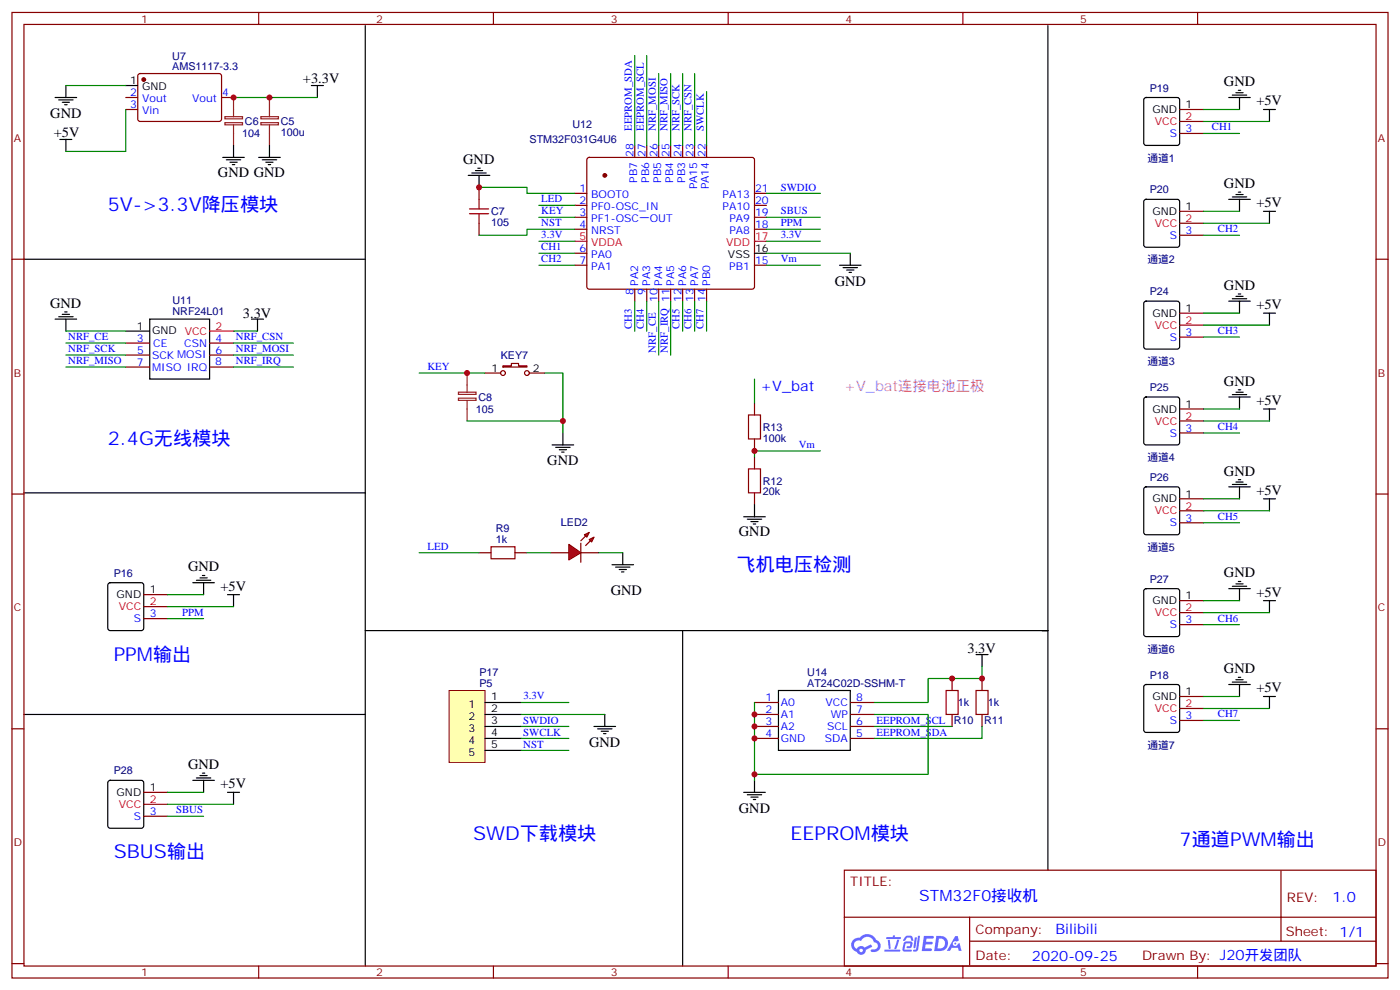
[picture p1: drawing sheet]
<svg xmlns="http://www.w3.org/2000/svg" width="412mm" height="292mm" viewBox="0 0 412 292" stroke-linecap="round" stroke-linejoin="round" font-family="sans-serif">
<path d="M107.6 7.5v277M308.7 7.5v248.8M7.1 76.3h100.5M7.1 145.1h100.5M107.6 185.7h201.1h-1.8M201.1 185.7v98.8M7.1 210.4h100.5" fill="none" stroke="#000" stroke-width=".35"/>
<g fill="none" stroke="#870000" stroke-width=".35">
<path d="M3.5 3.7h405.4v284.3h-405.4zM7.1 7.2h398.2v277.3h-398.2zM76.2 3.7v3.5M145.3 3.7v3.5M214.5 3.7v3.5M283.6 3.7v3.5M352.8 3.7v3.5M3.5 76.3h3.6M405.3 76.3h3.6M3.5 145.5h3.6M405.3 145.5h3.6M3.5 214.6h3.6"/>
<path d="M405.3 214.6h3.6M248.7 256.3h156.6v28.2h-156.6zM377.3 256.3v20.9M248.7 270.1h156.5M285.6 277.2h119.6M285.6 270.1v14.1M3.5 283.8h3.6M76.2 284.5v3.5M145.3 284.5v3.5M214.5 284.5v3.5M283.6 284.5v3.5M352.8 284.5v3.5"/>
<path d="M405.3 283.8h3.6"/>
</g>
<g fill="#5487ff">
<path d="M272.1 275.6h2.6l.3 .2-.1 .5-2 .1-.1 .9h1.6l.4 .4-.4 .4h-1.7l-.2 1.2h1.8l.3 .4-.2 .3-2.9 .1z"/>
<path d="M281.4 275.6h.7l.4 1.4-.7 .3a.74 .74 0 0 0-1.1 .3 .74 .74 0 0 0 .5 1 .74 .74 0 0 0 .9-.6l.5-.3 .7 2.3h-.9l-.2-.9h-1.9l-.5 .9h-.9z"/>
<path d="M269.5 276h.6l-.4 3a.31 .31 0 0 1-.3 .2 .31 .31 0 0 1-.3-.3z"/>
<path d="M270.4 275.6h.6l-.5 3.9a.89 .89 0 0 1-.7 .7 .89 .89 0 0 1-.9-.3l1-.4z"/>
<path d="M266.8 275.7l.6-.2 1.2 .1 .5 1.3-.6 .2-.4-1-1 .2a.95 .95 0 0 1-1 .8l-.1-.2z"/>
<path d="M266.4 277.4l1.8-.2a1.04 1.04 0 0 1 .6 1.1 1.04 1.04 0 0 1-.8 .9h-.7a.29 .29 0 0 1-.3-.3 .29 .29 0 0 1 .3-.3h.7l.2-.8-1.4 .1-.4 1.7 1.9 .1a.29 .29 0 0 1 .3 .3 .29 .29 0 0 1-.3 .2h-2l-.4-.3 .2-2z"/>
<path d="M260.5 279.7h4.4a.3 .3 0 0 1 .3 .3 .3 .3 0 0 1-.3 .2h-4.3z"/>
<path d="M264.3 276.7h.6l-.5 1.7a1.02 1.02 0 0 1-.7 1.1l-.2-.2z"/>
<path d="M261.5 276.8h.6l.3 2.4-.3 .3-.3-.2z"/>
<path d="M261.1 275.9h1.9l.2-.5h.5l-.1 .5h1.5a.29 .29 0 0 1 .3 .4 .29 .29 0 0 1-.3 .2h-3.9z"/>
<path d="M275.8 275.6l-.6 4.5h1.4a2.27 2.27 0 0 0 2.7-2.3 2.27 2.27 0 0 0-2.7-2.2zM276.6 276.4a1.5 1.5 0 0 1 1.8 1.5 1.5 1.5 0 0 1-1.9 1.4h-.3z"/>
<path d="M251.4 276.7a2.09 2.09 0 0 0 1 3.6 1.37 1.37 0 0 0 1.5 .9 1.37 1.37 0 0 0 1.1-1.4l2-1-.5-.7-1.8 .9a1.4 1.4 0 0 0-2.3 .4 1.32 1.32 0 0 1-.6-1.8 1.32 1.32 0 0 1 1.9-.5 2.02 2.02 0 0 1 2-1.2 2.02 2.02 0 0 1 1.8 1.6 1.09 1.09 0 0 1 1.1 1.4 1.09 1.09 0 0 1-1.6 .6 .41 .41 0 0 0-.5 .4 .41 .41 0 0 0 .4 .5 1.89 1.89 0 0 0 2.4-1.2 1.89 1.89 0 0 0-1.2-2.4 2.98 2.98 0 0 0-5-.7l-1 .2zM253.2 279.9a.52 .52 0 0 1 1 0 .52 .52 0 0 1-1 0z"/>
<circle cx="281.4" cy="277.9" r=".28"/>
</g>
<path d="M66.3 36.1h5.1v.7h-5.1zM66.3 34.4h5.1v.6h-5.1zM68.8 28.7v5.7M68.8 36.8v6M76.8 36.1h5.2v.7h-5.2zM76.8 34.4h5.2v.6h-5.2zM79.4 28.7v5.7M79.4 36.8v6" fill="none" stroke="#8c2424" stroke-width=".35"/>
<g fill="none" stroke="#870000" stroke-width=".35">
<path d="M37 28.7h3.6M37 32.2h3.6M40.8 21.9l.5-.2h23.5l.5 .7-.1 12.9-.6 .5-23.6-.1-.4-.6v-12.7zM65.3 28.7h3.5M347.5 32.2h7M347.5 35.8h7M347.5 39.3h7M141.1 55.2v3.5M169.3 56.9h3.6M173.1 46.6l.5-.2h47.9l.5 .2 .2 .5v37.4l-.2 .5-.5 .2h-47.9l-.5-.3-.2-.4v-37.4zM187 42.8v3.6M190.5 42.8v3.6"/>
<path d="M194 42.8v3.6M197.6 42.8v3.6M201.1 42.8v3.6M204.6 42.8v3.6M208.1 42.8v3.6M222.2 56.9h3.6M141.1 65.8v3.5M169.3 60.5h3.6M169.3 64h3.6M169.3 67.5h3.6M169.3 74.6h3.6M169.3 78.1h3.6"/>
<path d="M222.2 60.5h3.6M222.2 64h3.6M222.2 67.5h3.6M222.2 78.1h3.6M347.5 62.2h7M347.5 65.8h7M347.5 69.3h7M187 85.2v3.5M190.5 85.2v3.5M194 85.2v3.5M197.6 85.2v3.5M201.1 85.2v3.5"/>
<path d="M204.6 85.2v3.5M208.1 85.2v3.5M347.5 92.2h7M347.5 95.7h7M347.5 99.3h7M37 101h7.1M37 104.6h7.1M37 108.1h7.1M61.7 101h7.1M61.7 104.6h7.1M61.7 108.1h7.1M142.9 109.9h4.6"/>
<path d="M148.2 107.7h2.4v-.7h2.2v.7h2.4v.4h-7zM155.9 109.9h4.6M347.5 120.4h7M347.5 124h7M347.5 127.5h7M347.5 146.9h7M347.5 150.4h7M347.5 154h7M42.3 175.1h7.1M42.3 178.6h7.1M347.5 176.9h7M42.3 182.2h7.1"/>
<path d="M347.5 180.4h7M347.5 183.9h7M347.5 205.1h7M347.5 208.6h7M347.5 212.2h7M42.3 233.3h7.1M42.3 236.9h7.1M42.3 240.4h7.1"/>
<circle cx="148.2" cy="109.9" r=".71"/>
<circle cx="155.2" cy="109.9" r=".71"/>
</g>
<g fill="#870000" stroke="#870000" stroke-width=".35">
<circle cx="42.3" cy="23.4" r=".53"/>
<circle cx="178.2" cy="51.6" r=".53"/>
</g>
<g fill="none" stroke="#000" stroke-width=".35">
<path d="M37 25.2h3.6M337.1 28.9l.5-.2h9.2l.5 .2 .2 .5v12.7l-.2 .5-.5 .2h-9.2l-.5-.2-.2-.5v-12.7zM337.1 58.9l.5-.2h9.2l.5 .2 .2 .5v12.7l-.2 .5-.5 .2h-9.2l-.5-.2-.2-.5v-12.7zM222.2 74.6h3.6M37 97.5h7.1M44.1 94h17.6v17.6h-17.6zM337.1 88.9l.5-.2h9.2l.5 .2 .2 .5v12.7l-.2 .5-.5 .2h-9.2l-.5-.2-.2-.5v-12.7zM337.1 117.1l.5-.2h9.2l.5 .2 .2 .5v12.7l-.2 .5-.5 .2h-9.2l-.5-.2-.2-.5v-12.7zM337.1 143.6l.5-.2h9.2l.5 .2 .2 .5v12.7l-.2 .5-.5 .2h-9.2l-.5-.3-.2-.4v-12.7zM32 171.8l.5-.2h9.1l.5 .2 .2 .5v12.7l-.2 .5-.5 .2h-9.1l-.5-.2-.3-.5v-12.7zM337.1 173.6l.5-.2h9.2l.5 .2 .2 .5v12.7l-.2 .5-.5 .2h-9.2l-.5-.3-.2-.4v-12.7zM337.1 201.8l.5-.2h9.2l.5 .2 .2 .5v12.7l-.2 .5-.5 .2h-9.2l-.5-.2-.2-.5v-12.7z"/>
<path d="M32 230l.5-.2h9.1l.5 .2 .2 .5v12.7l-.2 .5-.5 .2h-9.1l-.5-.2-.3-.5v-12.7z"/>
</g>
<path d="M169.3 71h3.6M222.2 71h3.6M61.7 97.5h7.1" fill="none" stroke="#f00" stroke-width=".35"/>
<path d="M141.1 58.7v2.8M138.3 62.9h5.6M138.3 61.5h5.6M141.1 62.9v2.9" fill="none" stroke="#a10000" stroke-width=".35"/>
<path d="M171.1 159.9v5.7z" fill="#f00" stroke="#870000" stroke-width=".35"/>
<g fill="#870000" stroke="#870000" stroke-width=".35">
<path d="M171.1 159.2l1.4-1.4z"/>
<path d="M172.5 160.7l1.4-1.5z"/>
</g>
<g fill="#f00" stroke="#870000" stroke-width=".35">
<path d="M167.6 160.3l3.5 2.5-3.5 2.1z"/>
<path d="M172.2 157.5l1.4-.7-.7 1.4z"/>
<path d="M173.6 158.9l1.4-.7-.7 1.4z"/>
</g>
<path d="M141.1 162.8h3.5M151.7 162.8h3.5M162.3 162.8h5.3M171.1 162.8h5.3" fill="none" stroke="#870000" stroke-width=".35"/>
<path d="M135 117.3h5.2v.6h-5.2zM135 115.5h5.2v.6h-5.2zM137.6 109.9v5.6M137.6 118v6" fill="none" stroke="#8c2424" stroke-width=".35"/>
<path d="M144.6 161h7.1v3.5h-7.1z" fill="none" stroke="#a10000" stroke-width=".35"/>
<path d="M132.3 203.3h10.6v21.2h-10.6z" fill="#ffffb0" stroke="#800000" stroke-width=".29"/>
<g fill="none" stroke="#000" stroke-width=".35">
<path d="M16.2 28.7h6.4M17.3 29.4h4.2M18.3 30.1h2.2M19 30.8h.8M19.4 25.2v3.5M91.7 25.2h3.5M93.5 25.2v3.5M361.9 28.7h6.4M363 28h4.2M364.1 27.3h2.1M364.8 26.6h.7M365.1 28.7v3.5"/>
<path d="M372.2 32.2h3.5M373.9 32.2v3.6M17.6 41.1h3.6M19.4 41.1v3.5M65.6 46.4h6.4M66.7 47.1h4.2M67.7 47.8h2.1M68.4 48.5h.7M68.8 42.8v3.6M76.2 46.4h6.3M77.3 47.1h4.2M78.3 47.8h2.1"/>
<path d="M79 48.5h.7M79.4 42.8v3.6M137.9 51.6h6.4M139 50.9h4.2M140.1 50.2h2.1M140.8 49.5h.7M141.1 51.6v3.6M361.9 58.7h6.4M363 58h4.2M364.1 57.3h2.1M364.8 56.6h.7M365.1 58.7v3.5"/>
<path d="M247.3 78.1h6.3M248.4 78.8h4.2M249.4 79.5h2.1M250.5 74.6v3.5M372.2 62.2h3.5M373.9 62.2v3.6M16.2 94h6.4M17.3 93.3h4.2M18.3 92.6h2.2M19 91.9h.8M19.4 94v3.5M74.1 94h3.5"/>
<path d="M75.8 94v3.5M250.1 80.2h.7M361.9 88.7h6.4M363 88h4.2M364.1 87.3h2.1M364.8 86.6h.7M365.1 88.7v3.5M372.2 92.2h3.5M373.9 92.2v3.5M361.9 116.9h6.4M363 116.2h4.2M364.1 115.5h2.1"/>
<path d="M364.8 114.8h.7M365.1 116.9v3.5M162.6 131h6.4M163.7 131.7h4.2M164.7 132.4h2.2M165.5 133.1h.7M165.8 127.5v3.5M372.2 120.4h3.5M373.9 120.4v3.6M219.1 152.2h6.3M220.1 152.9h4.3M221.2 153.6h2.1"/>
<path d="M221.9 154.3h.7M222.2 148.7v3.5M361.9 143.4h6.4M363 142.7h4.2M364.1 142h2.1M364.8 141.3h.7M365.1 143.4v3.5M372.2 146.9h3.5M373.9 146.9v3.5M56.8 171.6h6.3M57.9 170.9h4.2M58.9 170.2h2.1"/>
<path d="M59.6 169.5h.7M60 171.6v3.5M67 175.1h3.6M68.8 175.1v3.5M180.3 166.3h6.3M181.3 167h4.3M182.4 167.7h2.1M183.1 168.4h.7M183.4 162.8v3.5M361.9 173.4h6.4M363 172.6h4.2M364.1 171.9h2.1"/>
<path d="M364.8 171.2h.7M365.1 173.4v3.5M372.2 176.9h3.5M373.9 176.9v3.5M287.5 192.8h3.5M289.3 192.8v3.5M364.8 199.5h.7M142.9 206.9h10.6M142.9 210.4h10.6M142.9 213.9h10.6M142.9 217.5h10.6M175 213.9h6.3"/>
<path d="M176 214.6h4.3M177.1 215.3h2.1M177.8 216h.7M178.2 210.4v3.5M229.3 203.3h21.2v17.7h-21.2zM361.9 201.6h6.4M363 200.9h4.2M364.1 200.2h2.1M365.1 201.6v3.5M372.2 205.1h3.5M373.9 205.1v3.5M56.8 229.8h6.3"/>
<path d="M57.9 229.1h4.2M58.9 228.4h2.1M59.6 227.7h.7M60 229.8v3.5M67 233.3h3.6M68.8 233.3v3.6M142.9 221h10.6M219.1 233.3h6.3M220.1 234h4.3M221.2 234.7h2.1M221.9 235.4h.7M222.2 229.8v3.5"/>
</g>
<g fill="none" stroke="#870000" stroke-width=".35">
<path d="M222.2 118.7v3.5M222.2 129.3v3.5M222.2 134.5v3.6M222.2 145.1v3.6M280.5 199.8v3.5M289.3 199.8v3.5M222.2 206.9h7.1M222.2 210.4h7.1M222.2 213.9h7.1M222.2 217.5h7.1M250.5 206.9h7M250.5 210.4h7"/>
<path d="M250.5 213.9h7M250.5 217.5h7M280.5 210.4v3.5M289.3 210.4v3.5"/>
</g>
<path d="M220.5 138.1h3.5v7h-3.5zM220.5 122.2h3.5v7.1h-3.5zM278.7 203.3h3.5v7.1h-3.5zM287.5 203.3h3.5v7.1h-3.5z" fill="none" stroke="#a10000" stroke-width=".35"/>
<g fill="none" stroke="#008700" stroke-width=".35">
<path d="M187 16.4v26.4M190.5 16.4v26.4M19.4 25.2h17.6M37 32.2v12.4h-17.6M68.8 28.7h24.7M194 21.7v21.1M197.6 21.7v21.1M201.1 21.7v21.1M204.6 21.7v21.1M208.1 27v15.8M354.5 32.2h10.6M354.5 35.8h19.4"/>
<path d="M354.5 39.3h10.6M141.1 55.2h14.1v1.7h14.1M225.8 56.9h15.9M158.7 60.5h10.6M158.7 64h10.6M158.7 71h10.6M158.7 78.1h10.6M158.7 74.6h10.6M169.3 67.5h-14.1v1.8h-14.1M225.8 64h15.9M225.8 71h15.9M225.8 67.5h15.9"/>
<path d="M225.8 78.1h15.9M225.8 74.6h24.7M354.5 69.3h10.6M354.5 65.8h19.4M354.5 62.2h10.6M19.4 97.5h17.6M68.8 97.5h7M187 88.7v8.8M190.5 88.7v8.8M194 88.7v15.9M197.6 88.7v15.9M201.1 88.7v8.8"/>
<path d="M204.6 88.7v8.8M208.1 88.7v8.8M354.5 99.3h10.6M354.5 95.7h19.4M354.5 92.2h10.6M19.4 101h17.6M19.4 104.6h17.6M19.4 108.1h17.6M68.8 101h17.6M68.8 104.6h17.6M68.8 108.1h17.6M123.5 109.9h19.4"/>
<path d="M160.5 109.9h5.3v17.6M222.2 111.6v7.1M137.6 124h28.2M241.7 132.8h-19.5v1.7M354.5 127.5h10.6M354.5 124h19.4M354.5 120.4h10.6M354.5 154h10.6M354.5 150.4h19.4M354.5 146.9h10.6M49.4 178.6h19.4M49.4 175.1h10.6"/>
<path d="M123.5 162.8h17.6M155.2 162.8h7.1M176.4 162.8h7M354.5 176.9h10.6M49.4 182.2h10.6M289.3 196.3v3.5h-15.9v7.1h-15.9M354.5 183.9h10.6M354.5 180.4h19.4M153.5 213.9h14.1M153.5 210.4h24.7M153.5 206.9h14.1M153.5 217.5h14.1"/>
<path d="M222.2 206.9v22.9M257.5 210.4h15.9v17.6h-51.2M257.5 213.9h23M289.3 213.9v3.6h-31.8M354.5 205.1h10.6M354.5 208.6h19.4M354.5 212.2h10.6M49.4 233.3h10.6M49.4 236.9h19.4M153.5 221h14.1M49.4 240.4h10.6"/>
</g>
<g fill="#c00">
<circle cx="68.8" cy="28.7" r=".88"/>
<circle cx="79.4" cy="28.7" r=".88"/>
<circle cx="141.1" cy="55.2" r=".88"/>
<circle cx="137.6" cy="109.9" r=".88"/>
<circle cx="165.8" cy="124" r=".88"/>
<circle cx="222.3" cy="210.4" r=".88"/>
<circle cx="222.3" cy="213.9" r=".88"/>
<circle cx="222.3" cy="217.5" r=".88"/>
<circle cx="280.5" cy="199.8" r=".88"/>
<circle cx="289.3" cy="199.8" r=".88"/>
<circle cx="222.3" cy="228" r=".88"/>
<circle cx="222.3" cy="132.8" r=".88"/>
</g>
<g font-size="5.6" fill="#00f">
<text x="31.7" y="62.2">5V-&gt;3.3V降压模块</text>
<text x="31.7" y="131">2.4G无线模块</text>
<text x="217" y="168.1">飞机电压检测</text>
<text x="33.5" y="194.5">PPM输出</text>
<text x="139.3" y="247.4">SWD下载模块</text>
<text x="232.8" y="247.4">EEPROM模块</text>
<text x="347.5" y="249.2">7通道PWM输出</text>
<text x="33.5" y="252.7">SBUS输出</text>
</g>
<text font-size="4.6" fill="#00f" x="270.8" y="265.3">STM32F0接收机</text>
<g font-size="4.2">
<text x="89.3" y="24.5">+3.3V</text>
<text x="360.5" y="25.4">GND</text>
<text x="14.8" y="34.8">GND</text>
<text x="370.1" y="31.1">+5V</text>
<text x="15.9" y="40.4">+5V</text>
<text x="64.2" y="52">GND GND</text>
<text x="136.5" y="48.3">GND</text>
<text x="360.5" y="55.4">GND</text>
<text x="370.1" y="61">+5V</text>
<text x="245.9" y="84.1">GND</text>
<text x="360.5" y="85.4">GND</text>
<text x="14.8" y="90.6">GND</text>
<text x="71.6" y="93.6">3.3V</text>
<text x="370.1" y="91">+5V</text>
<text x="360.5" y="113.6">GND</text>
<text x="370.1" y="119.3">+5V</text>
<text x="161.2" y="137">GND</text>
<text x="360.5" y="140.1">GND</text>
<text x="370.1" y="145.7">+5V</text>
<text x="217.7" y="157.8">GND</text>
<text x="55.4" y="168.3">GND</text>
<text x="64.9" y="173.9">+5V</text>
<text x="360.5" y="170.1">GND</text>
<text x="179.9" y="175.1">GND</text>
<text x="370.1" y="175.7">+5V</text>
<text x="285" y="192.4">3.3V</text>
<text x="360.5" y="198.3">GND</text>
<text x="370.1" y="203.9">+5V</text>
<text x="173.6" y="219.9">GND</text>
<text x="55.4" y="226.5">GND</text>
<text x="64.9" y="232.1">+5V</text>
<text x="217.7" y="239.3">GND</text>
</g>
<g font-size="4.2" fill="#00f">
<text x="224" y="115.1">+V_bat</text>
<text x="392.5" y="265.5">1.0</text>
<text x="310.9" y="275.1">Bilibili</text>
<text x="304" y="282.9">2020-09-25</text>
</g>
<text font-size="4.2" fill="#f0f" x="248.7" y="115.1">+V_bat连接电池正极</text>
<g font-size="3.9" fill="#800">
<text x="250.5" y="260.8">TITLE:</text>
<text x="379.1" y="265.5">REV:</text>
<text x="287.4" y="275">Company:</text>
<text x="378.7" y="275.7">Sheet: 1/1</text>
<text x="287.4" y="282.7">Date:</text>
<text x="336.4" y="282.8">Drawn By: J20开发团队</text>
</g>
<g font-size="3.2" fill="#800">
<text x="41.6" y="6.7">1</text>
<text x="110.8" y="6.7">2</text>
<text x="179.9" y="6.7">3</text>
<text x="249.1" y="6.7">4</text>
<text x="318.2" y="6.7">5</text>
<text x="4.1" y="41.8">A</text>
<text x="405.9" y="41.8">A</text>
<text x="4.1" y="110.9">B</text>
<text x="405.9" y="110.9">B</text>
<text x="4.1" y="180.1">C</text>
<text x="405.9" y="180.1">C</text>
<text x="4.1" y="249.2">D</text>
<text x="405.9" y="249.2">D</text>
<text x="41.6" y="287.5">1</text>
<text x="110.8" y="287.5">2</text>
<text x="179.9" y="287.5">3</text>
<text x="249.1" y="287.5">4</text>
<text x="318.2" y="287.5">5</text>
</g>
<g font-size="3.2" fill="#000080">
<text x="50.7" y="17.6">U7</text>
<text x="50.7" y="20.6">AMS1117-3.3</text>
<text x="338.7" y="27">P19</text>
<text x="71.3" y="40.4">104</text>
<text x="72.1" y="36.9">C6</text>
<text x="82.7" y="40.1">100u</text>
<text x="82.7" y="36.9">C5</text>
<text x="168.6" y="37.7">U12</text>
<text x="156" y="42.2">STM32F031G4U6</text>
<text x="338" y="47.6">通道1</text>
<text x="338.7" y="56.9">P20</text>
<text x="144.6" y="63.4">C7</text>
<text x="144.6" y="66.6">105</text>
<text x="338" y="77.5">通道2</text>
<text x="50.8" y="89.6">U11</text>
<text x="338.7" y="86.9">P24</text>
<text x="50.8" y="92.8">NRF24L01</text>
<text x="147.5" y="105.7">KEY7</text>
<text x="338" y="107.5">通道3</text>
<text x="140.9" y="118.1">C8</text>
<text x="338.7" y="115.1">P25</text>
<text x="140.1" y="121.5">105</text>
<text x="224.7" y="130">100k</text>
<text x="224.7" y="126.9">R13</text>
<text x="338" y="135.8">通道4</text>
<text x="224.7" y="142.8">R12</text>
<text x="338.7" y="141.6">P26</text>
<text x="224.7" y="145.9">20k</text>
<text x="165.2" y="155">LED2</text>
<text x="146.1" y="159.9">1k</text>
<text x="146.1" y="156.8">R9</text>
<text x="338" y="162.2">通道5</text>
<text x="33.5" y="169.8">P16</text>
<text x="338.7" y="171.6">P27</text>
<text x="338" y="192.2">通道6</text>
<text x="141.2" y="202.3">P5</text>
<text x="141.2" y="199.1">P17</text>
<text x="237.8" y="202.2">AT24C02D-SSHM-T</text>
<text x="237.8" y="199">U14</text>
<text x="338.7" y="199.8">P18</text>
<text x="282.2" y="208">1k</text>
<text x="291" y="208">1k</text>
<text x="281" y="213.3">R10</text>
<text x="289.9" y="213.3">R11</text>
<text x="338" y="220.4">通道7</text>
<text x="33.5" y="228">P28</text>
</g>
<g font-size="3.2">
<text x="38.4" y="24.8">1</text>
<text x="41.9" y="26.6">GND</text>
<text x="339.5" y="33.3">GND</text>
<text x="349.2" y="31.9">1</text>
<text x="339.5" y="63.3">GND</text>
<text x="349.2" y="61.9">1</text>
<text x="214.4" y="76">VSS</text>
<text x="222.4" y="74.2">16</text>
<text x="339.5" y="93.3">GND</text>
<text x="349.2" y="91.9">1</text>
<text x="40.3" y="97.2">1</text>
<text x="44.8" y="98.4">GND</text>
<text x="144.7" y="109.5">1</text>
<text x="157" y="109.5">2</text>
<text x="339.5" y="121.5">GND</text>
<text x="349.2" y="120.1">1</text>
<text x="339.5" y="148">GND</text>
<text x="349.2" y="146.5">1</text>
<text x="34.3" y="176.2">GND</text>
<text x="44.1" y="174.8">1</text>
<text x="339.5" y="177.9">GND</text>
<text x="349.2" y="176.5">1</text>
<text x="138" y="208.5">1</text>
<text x="144.6" y="206.2">1</text>
<text x="144.6" y="209.7">2</text>
<text x="339.5" y="206.2">GND</text>
<text x="349.2" y="204.8">1</text>
<text x="138" y="212">2</text>
<text x="138" y="215.5">3</text>
<text x="144.6" y="213.2">3</text>
<text x="138" y="219">4</text>
<text x="144.6" y="216.7">4</text>
<text x="144.6" y="220.3">5</text>
<text x="138" y="222.6">5</text>
<text x="44.1" y="233">1</text>
<text x="34.3" y="234.4">GND</text>
</g>
<g font-size="3.2" fill="#00f">
<text x="38.4" y="28.4">2</text>
<text x="65.4" y="28.4">4</text>
<text x="38.4" y="31.9">3</text>
<text x="41.9" y="30.1">Vout</text>
<text x="41.9" y="33.7">Vin</text>
<text x="56.6" y="30.1">Vout</text>
<text x="186.1" y="38.6" transform="rotate(-90 186.1 38.6)">EEPROM_SDA</text>
<text x="189.7" y="38.6" transform="rotate(-90 189.7 38.6)">EEPROM_SCL</text>
<text x="193.1" y="38.6" transform="rotate(-90 193.1 38.6)">NRF_MOSI</text>
<text x="196.7" y="38.6" transform="rotate(-90 196.7 38.6)">NRF_MISO</text>
<text x="200.2" y="38.6" transform="rotate(-90 200.2 38.6)">NRF_SCK</text>
<text x="203.7" y="38.6" transform="rotate(-90 203.7 38.6)">NRF_CSN</text>
<text x="207.3" y="38.6" transform="rotate(-90 207.3 38.6)">SWCLK</text>
<text x="344.6" y="40.4">S</text>
<text x="349.2" y="38.9">3</text>
<text x="357" y="38.4">CH1</text>
<text x="186.6" y="46.2" transform="rotate(-90 186.6 46.2)">28</text>
<text x="190.1" y="46.2" transform="rotate(-90 190.1 46.2)">27</text>
<text x="193.7" y="46.2" transform="rotate(-90 193.7 46.2)">26</text>
<text x="197.2" y="46.2" transform="rotate(-90 197.2 46.2)">25</text>
<text x="200.7" y="46.2" transform="rotate(-90 200.7 46.2)">24</text>
<text x="204.3" y="46.2" transform="rotate(-90 204.3 46.2)">23</text>
<text x="207.8" y="46.2" transform="rotate(-90 207.8 46.2)">22</text>
<text x="187.7" y="53.8" transform="rotate(-90 187.7 53.8)">PB7</text>
<text x="191.2" y="53.8" transform="rotate(-90 191.2 53.8)">PB6</text>
<text x="194.7" y="53.8" transform="rotate(-90 194.7 53.8)">PB5</text>
<text x="198.3" y="53.8" transform="rotate(-90 198.3 53.8)">PB4</text>
<text x="201.8" y="53.8" transform="rotate(-90 201.8 53.8)">PB3</text>
<text x="159.5" y="59.6">LED</text>
<text x="170.7" y="56.6">1</text>
<text x="174.2" y="58.3">BOOT0</text>
<text x="205.3" y="55.8" transform="rotate(-90 205.3 55.8)">PA15</text>
<text x="208.8" y="55.8" transform="rotate(-90 208.8 55.8)">PA14</text>
<text x="212.8" y="58.3">PA13</text>
<text x="222.4" y="56.6">21</text>
<text x="230" y="56.1">SWDIO</text>
<text x="159.5" y="63.1">KEY</text>
<text x="170.7" y="60.1">2</text>
<text x="170.7" y="63.6">3</text>
<text x="174.2" y="61.9">PF0-OSC_IN</text>
<text x="174.2" y="65.4">PF1-OSC一OUT</text>
<text x="212.8" y="61.9">PA10</text>
<text x="214.8" y="65.4">PA9</text>
<text x="222.4" y="63.6">19</text>
<text x="222.4" y="60.1">20</text>
<text x="230" y="63.2">SBUS</text>
<text x="159.4" y="66.7">NST</text>
<text x="159.5" y="70.2">3.3V</text>
<text x="170.7" y="67.2">4</text>
<text x="174.2" y="68.9">NRST</text>
<text x="214.8" y="68.9">PA8</text>
<text x="222.4" y="67.2">18</text>
<text x="230" y="66.7">PPM</text>
<text x="230" y="70.2">3.3V</text>
<text x="344.6" y="70.3">S</text>
<text x="349.2" y="68.9">3</text>
<text x="358.8" y="68.4">CH2</text>
<text x="159.5" y="73.7">CH1</text>
<text x="159.5" y="77.2">CH2</text>
<text x="170.7" y="74.2">6</text>
<text x="170.7" y="77.8">7</text>
<text x="174.2" y="76">PA0</text>
<text x="222.4" y="77.8">15</text>
<text x="230" y="77.3">Vm</text>
<text x="174.2" y="79.5">PA1</text>
<text x="214.8" y="79.5">PB1</text>
<text x="186.6" y="87" transform="rotate(-90 186.6 87)">8</text>
<text x="188" y="84.1" transform="rotate(-90 188 84.1)">PA2</text>
<text x="190.1" y="87" transform="rotate(-90 190.1 87)">9</text>
<text x="191.6" y="84.1" transform="rotate(-90 191.6 84.1)">PA3</text>
<text x="193.7" y="89" transform="rotate(-90 193.7 89)">10</text>
<text x="195.1" y="84.1" transform="rotate(-90 195.1 84.1)">PA4</text>
<text x="198.6" y="84.1" transform="rotate(-90 198.6 84.1)">PA5</text>
<text x="200.7" y="89" transform="rotate(-90 200.7 89)">12</text>
<text x="202.1" y="84.1" transform="rotate(-90 202.1 84.1)">PA6</text>
<text x="204.3" y="89" transform="rotate(-90 204.3 89)">13</text>
<text x="205.7" y="84.1" transform="rotate(-90 205.7 84.1)">PA7</text>
<text x="207.8" y="89" transform="rotate(-90 207.8 89)">14</text>
<text x="209.2" y="84.1" transform="rotate(-90 209.2 84.1)">PB0</text>
<text x="20.1" y="100.2">NRF_CE</text>
<text x="40.3" y="100.7">3</text>
<text x="63.5" y="100.8">4</text>
<text x="69.5" y="100.2">NRF_CSN</text>
<text x="186.1" y="96.8" transform="rotate(-90 186.1 96.8)">CH3</text>
<text x="189.6" y="96.8" transform="rotate(-90 189.6 96.8)">CH4</text>
<text x="200.2" y="96.8" transform="rotate(-90 200.2 96.8)">CH5</text>
<text x="203.7" y="96.8" transform="rotate(-90 203.7 96.8)">CH6</text>
<text x="207.2" y="96.8" transform="rotate(-90 207.2 96.8)">CH7</text>
<text x="344.6" y="100.3">S</text>
<text x="349.2" y="98.9">3</text>
<text x="358.8" y="98.4">CH3</text>
<text x="20.1" y="107.2">NRF_MISO</text>
<text x="20.1" y="103.7">NRF_SCK</text>
<text x="40.3" y="107.7">7</text>
<text x="40.4" y="104.2">5</text>
<text x="44.8" y="105.6">SCK MOSI</text>
<text x="45.2" y="102.1">CE</text>
<text x="54.3" y="102.1">CSN</text>
<text x="63.4" y="107.6">8</text>
<text x="63.5" y="104.3">6</text>
<text x="69.5" y="103.7">NRF_MOSI</text>
<text x="69.5" y="107.2">NRF_IRQ</text>
<text x="193.1" y="103.9" transform="rotate(-90 193.1 103.9)">NRF_CE</text>
<text x="196.7" y="103.9" transform="rotate(-90 196.7 103.9)">NRF_IRQ 11</text>
<text x="44.8" y="109.1">MISO IRQ</text>
<text x="125.9" y="109">KEY</text>
<text x="235.3" y="131.9">Vm</text>
<text x="344.6" y="128.6">S</text>
<text x="349.2" y="127.1">3</text>
<text x="358.8" y="126.6">CH4</text>
<text x="344.6" y="155">S</text>
<text x="349.2" y="153.6">3</text>
<text x="358.8" y="153.1">CH5</text>
<text x="125.9" y="161.9">LED</text>
<text x="39.5" y="183.2">S</text>
<text x="44.1" y="181.8">3</text>
<text x="53.6" y="181.3">PPM</text>
<text x="344.6" y="185">S</text>
<text x="349.2" y="183.6">3</text>
<text x="358.8" y="183.1">CH6</text>
<text x="154.2" y="206">3.3V</text>
<text x="225.5" y="206.5">1</text>
<text x="230" y="207.9">A0</text>
<text x="243.2" y="207.9">VCC</text>
<text x="252.2" y="206.5">8</text>
<text x="154.2" y="213.1">SWDIO</text>
<text x="225.5" y="210">2</text>
<text x="225.5" y="213.6">3</text>
<text x="230" y="211.5">A1</text>
<text x="230" y="215">A2</text>
<text x="243.6" y="215">SCL</text>
<text x="244.7" y="211.5">WP</text>
<text x="252.2" y="213.6">6</text>
<text x="252.2" y="210">7</text>
<text x="258.2" y="213.1">EEPROM_SCL</text>
<text x="344.6" y="213.2">S</text>
<text x="349.2" y="211.8">3</text>
<text x="358.8" y="211.3">CH7</text>
<text x="154.2" y="216.6">SWCLK</text>
<text x="154.2" y="220.2">NST</text>
<text x="225.5" y="217.1">4</text>
<text x="230" y="218.5">GND</text>
<text x="243" y="218.5">SDA</text>
<text x="252.2" y="217.1">5</text>
<text x="258.2" y="216.6">EEPROM_SDA</text>
<text x="51.9" y="239.5">SBUS</text>
<text x="39.5" y="241.4">S</text>
<text x="44.1" y="240">3</text>
</g>
<g font-size="3.2" fill="#f00">
<text x="349.2" y="35.4">2</text>
<text x="340.2" y="36.8">VCC</text>
<text x="349.2" y="65.4">2</text>
<text x="170.7" y="70.7">5</text>
<text x="222.4" y="70.7">17</text>
<text x="340.2" y="66.8">VCC</text>
<text x="174.2" y="72.5">VDDA</text>
<text x="213.9" y="72.5">VDD</text>
<text x="349.2" y="95.4">2</text>
<text x="54.4" y="98.7">VCC</text>
<text x="63.5" y="97.2">2</text>
<text x="340.2" y="96.8">VCC</text>
<text x="340.2" y="125">VCC</text>
<text x="349.2" y="123.6">2</text>
<text x="340.2" y="151.5">VCC</text>
<text x="349.2" y="150.1">2</text>
<text x="35" y="179.7">VCC</text>
<text x="44.1" y="178.3">2</text>
<text x="340.2" y="181.5">VCC</text>
<text x="349.2" y="180.1">2</text>
<text x="340.2" y="209.7">VCC</text>
<text x="349.2" y="208.3">2</text>
<text x="35" y="237.9">VCC</text>
<text x="44.1" y="236.5">2</text>
</g>
</svg>
